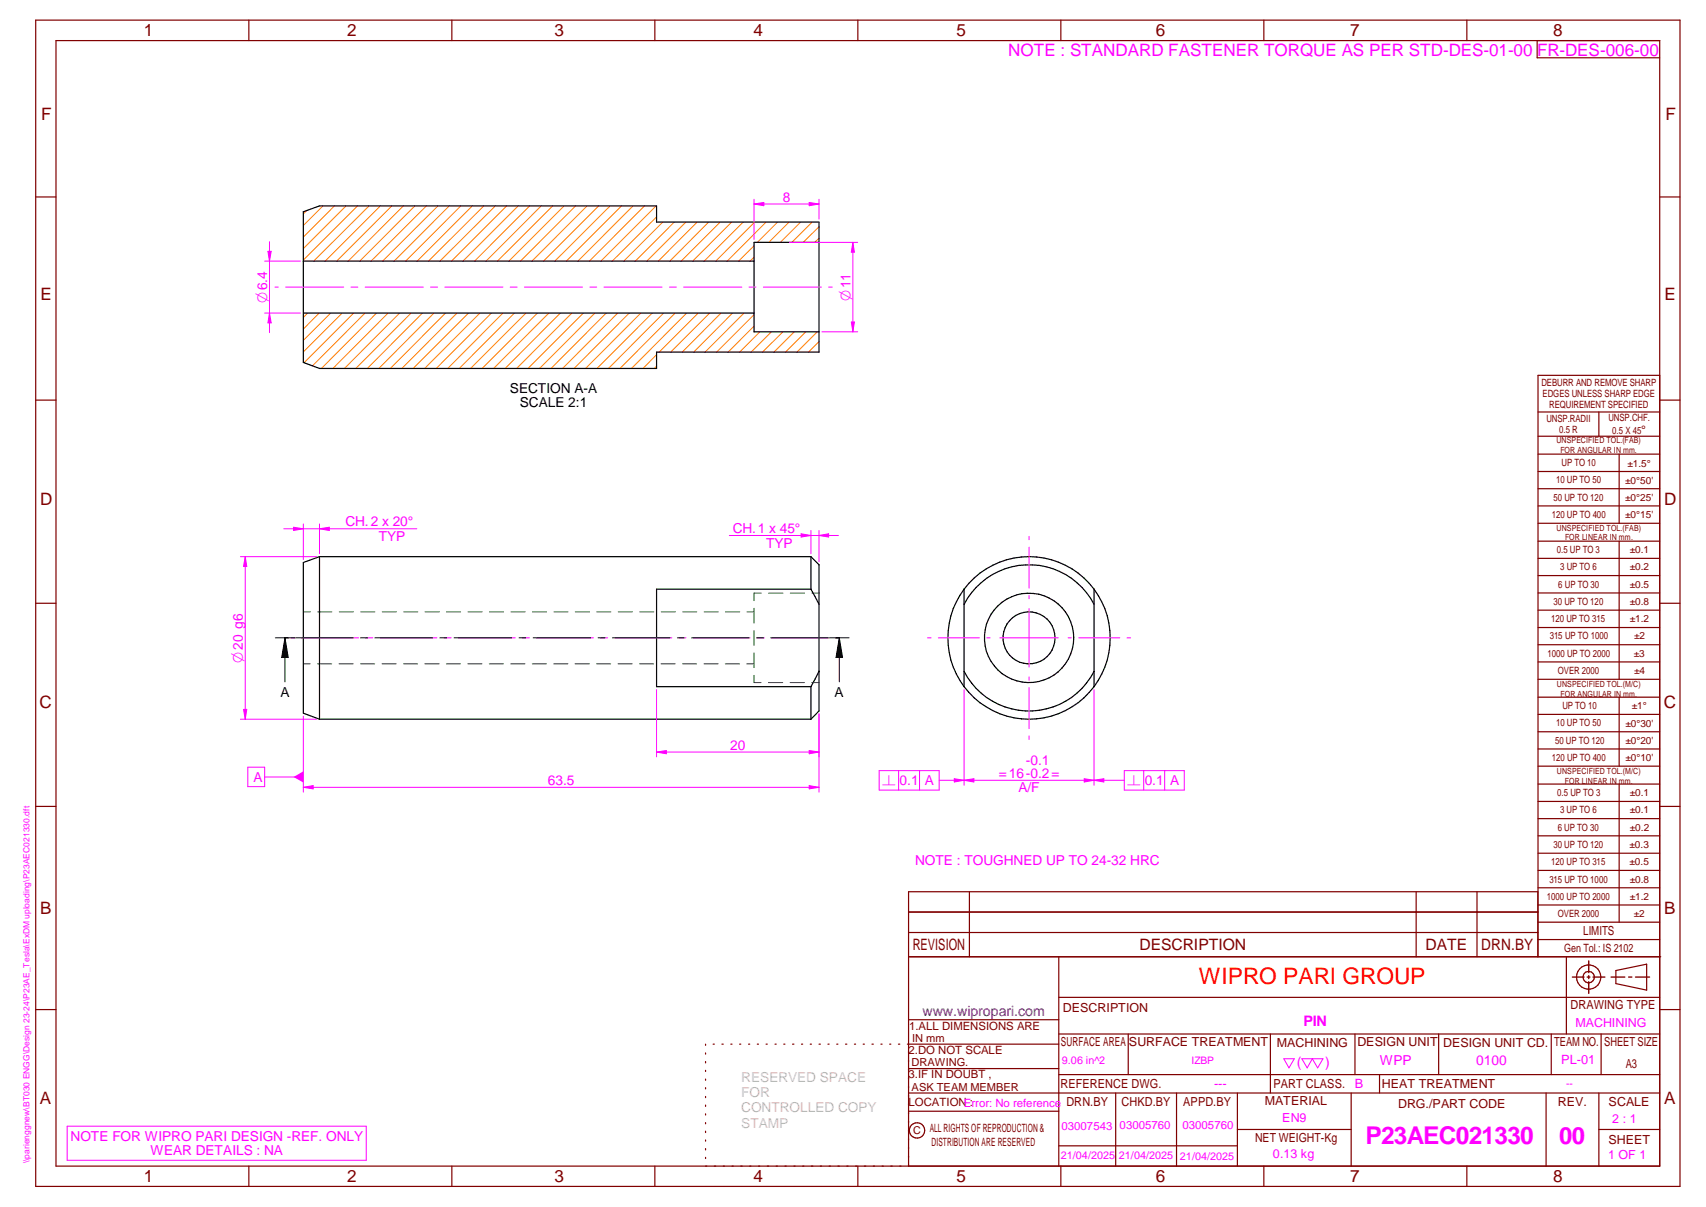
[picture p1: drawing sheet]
<svg xmlns="http://www.w3.org/2000/svg" width="420mm" height="297mm" viewBox="0 0 420 297" stroke-linecap="round" stroke-linejoin="round" font-family="sans-serif">
<g fill="none" stroke="#800000" stroke-width=".3">
<path d="M8.8 5h405v287h-405zM13.8 10h395v277h-395zM61.3 5v5M111.3 5v5M161.3 5v5M211.3 5v5M261.3 5v5M311.3 5v5M361.3 5v5M378.6 10v4.2h30.2M8.8 48.5h5M408.8 48.5h5"/>
<path d="M8.8 98.5h5M408.8 92.4h-30v143.1M408.8 98.5h5M378.8 101.4h30M378.8 107.4h30M378.8 111.8h30M378.8 116h30M393.8 101.4v6M398.8 111.8v17M378.8 120.3h30M378.8 124.5h30M378.8 128.8h30"/>
<path d="M378.8 133.2h30M378.8 137.4h30M398.8 133.2v34M8.8 148.5h5M378.8 141.6h30M378.8 145.9h30M378.8 150.2h30M378.8 154.4h30M378.8 158.7h30M408.8 148.5h5M378.8 162.9h30M378.8 167.2h30"/>
<path d="M378.8 171.6h30M378.8 175.8h30M398.8 171.6v17M8.8 198.5h5M378.8 180.1h30M378.8 184.3h30M378.8 188.6h30M378.8 193h30M378.8 197.2h30M398.8 193v33.9M408.8 198.5h5M238.7 219.5v16"/>
<path d="M348.8 219.5v16M363.8 219.5v16M378.8 201.5h30M378.8 205.7h30M378.8 210h30M378.8 214.2h30M378.8 218.5h30M223.8 235.5h185.2M223.8 229.5h154.9M223.8 224.5h154.9M260.8 235.5v51.5M378.7 235.5v-16h-154.9v67.5"/>
<path d="M378.8 222.7h30M378.8 226.9h30M378.8 231.2h30M385.8 235.5v19M398 238.8l7.5-1.5v6.4l-7.5-1.6zM8.8 248.5h5M173.8 257v.3M173.8 259.1v.3M175.6 257h.3M177.8 257h.3M180 257h.3M182.1 257h.3"/>
<path d="M184.4 257h.2M186.5 257h.3M188.7 257h.3M190.9 257h.3M193 257h.3M195.2 257h.3M197.4 257h.3M199.5 257h.3M201.7 257h.3M203.9 257h.3M206.1 257h.3M208.2 257h.4"/>
<path d="M210.4 257h.3M212.6 257h.3M214.7 257h.4M216.9 257h.3M219.1 257h.3M221.3 257h.3M223.8 251h37M260.8 257h-37.3M260.8 245.4h148M260.8 254.5h148M277.9 254.5v10M312.9 254.5v14.5"/>
<path d="M333.7 254.5v10M354.3 254.5v10M382 254.5v10M394.3 254.5v10M408.8 248.5h5M173.8 261.2v.4M173.8 263.4v.3M173.8 265.6v.3M173.8 267.7v.3M173.8 269.8v.3M173.8 271.9v.4M173.8 274.1v.3"/>
<path d="M173.8 276.3v.3M173.8 278.4v.3M223.8 269h185M223.8 263h37M223.8 273.5h37M260.8 264.5h148M274.8 269v18M289.8 269v18M304.7 269v18M304.7 278h28.1M332.8 269v18M339.8 264.5v4.5"/>
<path d="M380.8 269v18M393.8 269v18M393.8 278h15M61.3 287v5M111.3 287v5M161.3 287v5M173.8 280.5v.3M173.8 282.7v.3M173.8 284.8v.3M211.3 287v5M260.8 282h43.9M261.3 287v5"/>
<path d="M311.3 287v5M361.3 287v5"/>
<circle cx="391.3" cy="240.5" r="2.99"/>
<circle cx="391.3" cy="240.5" r="1.41"/>
<circle cx="225.9" cy="278.2" r="1.89"/>
</g>
<g fill="none" stroke="#f0f" stroke-width=".25">
<path d="M253.4 132v.8M253.4 134.7v10M71.7 157h.8M74.3 157h14M90.1 157h1.7M93.6 157h14M109.4 157h1.7M112.9 157h14M128.7 157h1.7M132.2 157h14M148 157h1.7M151.5 157h14"/>
<path d="M167.2 157h1.7M170.8 157h13.9M186.6 157h1.6M190 157h14M205.8 157h.9M228.4 157h.9M231.1 157h10.1M243 157h.8M246.2 157h14.4M253.4 146.6v.8M253.4 149.8v14.4M263 157h.9"/>
<path d="M265.7 157h10.1M277.6 157h.9M74.7 176.2v18.7M201.7 175.7v19.2M253.4 166.6v.8M253.4 169.2v10.1M74.7 193.8l2.4-.5v.8zM253.4 181.1v.9M16.5 277.2h73.7v8.3h-73.7z"/>
</g>
<path d="M391.3 236.5v2.9M387.3 240.5h2.8M390.9 240.5h.7M391.3 240.1v.7M391.3 241.6v2.9M392.3 240.5h3M396.8 240.5h3.4M401.1 240.5h.8M402.8 240.5h3.5" fill="none" stroke="#800000" stroke-width=".34"/>
<g fill="none" stroke="#000" stroke-width=".3">
<path d="M78.7 137l-4 1.4v37.1l4 1.5M78.7 137v40M78.7 137h121M199.7 137v8M199.7 137l2 2v36l-2 2M199.7 145l2 3.7M199.7 145h-38v24h38M237.4 145v24M237.4 148.7a18 18 0 0 1 32 0M237.4 145a20.1 20.1 0 0 0 0 24M237.4 145a20 20 0 0 1 32 0M269.4 145v24"/>
<path d="M269.4 145a20.1 20.1 0 0 1 0 24M78.7 177h121M199.7 169v8M201.7 165.2l-2 3.8M237.4 169a20 20 0 0 0 32 0M237.4 165.2a18 18 0 0 0 32 0"/>
<circle cx="253.4" cy="157" r="6.4"/>
<circle cx="253.4" cy="157" r="11"/>
</g>
<g fill="none" stroke="#008000" stroke-width=".25">
<path d="M74.7 150.6h1.7M78.3 150.6h3.4M83.6 150.6h3.4M88.8 150.6h3.5M94.1 150.6h3.5M99.4 150.6h3.5M104.7 150.6h3.5M110 150.6h3.4M115.3 150.6h3.4M120.6 150.6h3.4M125.8 150.6h3.5M131.1 150.6h3.5"/>
<path d="M136.4 150.6h3.5M141.7 150.6h3.5M147 150.6h3.4M152.3 150.6h3.4M157.6 150.6h3.4M162.8 150.6h3.5M168.1 150.6h3.5M173.4 150.6h3.5M178.7 150.6h3.5M184 150.6h1.7M185.7 149.7v3.6M185.7 155.2v3.6"/>
<path d="M187.5 146h-1.8v1.8M189.3 146h3.5M194.6 146h3.6M200 146h1.7M74.7 163.4h1.7M78.2 163.4h3.5M83.5 163.4h3.5M88.8 163.4h3.5M94.1 163.4h3.5M99.4 163.4h3.5M104.6 163.4h3.6M109.9 163.4h3.5"/>
<path d="M115.2 163.4h3.5M120.5 163.4h3.5M125.8 163.4h3.5M131.1 163.4h3.5M136.4 163.4h3.5M141.6 163.4h3.5M146.9 163.4h3.5M152.2 163.4h3.5M157.5 163.4h3.5M162.8 163.4h3.5M168.1 163.4h3.5M173.4 163.4h3.5"/>
<path d="M178.6 163.4h3.5M183.9 163.4h1.8M185.7 160.7v3.6M185.7 166.2v1.8h1.7M189.3 168h3.5M194.6 168h3.5M199.9 168h1.8"/>
</g>
<path d="M74.7 193.8l2.4-.5v.8z" fill="#f0f"/>
<path d="M199.3 193.3l2.4 .5-2.4 .3z" fill="none" stroke="#f0f" stroke-width=".25"/>
<path d="M199.3 193.3l2.4 .5-2.4 .3z" fill="#f0f"/>
<path d="M237.4 169.7v23.6M269.4 169.7v23.6M74.7 193.8h127M237.4 192l2.4-.4v.8z" fill="none" stroke="#f0f" stroke-width=".25"/>
<path d="M237.4 192l2.4-.4v.8z" fill="#f0f"/>
<path d="M267 191.6l2.4 .4-2.4 .4z" fill="none" stroke="#f0f" stroke-width=".25"/>
<path d="M267 191.6l2.4 .4-2.4 .4z" fill="#f0f"/>
<path d="M199.7 130.6v5.7M201.7 130.6v7.7M201.7 131.8l2.4-.4v.8zM237.4 192h32" fill="none" stroke="#f0f" stroke-width=".25"/>
<path d="M201.7 131.8l2.4-.4v.8z" fill="#f0f"/>
<path d="M197.3 131.4l2.4 .4-2.4 .4z" fill="none" stroke="#f0f" stroke-width=".25"/>
<path d="M197.3 131.4l2.4 .4-2.4 .4z" fill="#f0f"/>
<path d="M179.6 131.8h26.9M161.7 169.7v16.6M201.7 175.7v10.6M161.7 185.1l2.4-.4v.8z" fill="none" stroke="#f0f" stroke-width=".25"/>
<path d="M161.7 185.1l2.4-.4v.8z" fill="#f0f"/>
<path d="M199.3 184.7l2.4 .4-2.4 .4z" fill="none" stroke="#f0f" stroke-width=".25"/>
<path d="M199.3 184.7l2.4 .4-2.4 .4z" fill="#f0f"/>
<path d="M59.2 137h18.8M60.4 137l.4 2.4h-.8zM59.2 177h18.8M161.7 185.1h40" fill="none" stroke="#f0f" stroke-width=".25"/>
<path d="M60.4 137l.4 2.4h-.8z" fill="#f0f"/>
<path d="M60 174.6h.8l-.4 2.4z" fill="none" stroke="#f0f" stroke-width=".25"/>
<path d="M60 174.6h.8l-.4 2.4z" fill="#f0f"/>
<path d="M60.4 137v40M65.2 191.2h9.5" fill="none" stroke="#f0f" stroke-width=".25"/>
<path d="M72.3 191.2l2.4-1.4v2.8z" fill="#f0f"/>
<path d="M61 188.8h4.2v4.8h-4.2zM269.4 192h7.5" fill="none" stroke="#f0f" stroke-width=".25"/>
<path d="M269.4 192l2.5-.4v.8z" fill="#f0f"/>
<path d="M231.3 192h6.1M269.4 192l2.5-.4v.8zM276.9 189.7h14.8v4.7h-14.8zM281.7 189.7v4.7M286.8 189.7v4.7" fill="none" stroke="#f0f" stroke-width=".25"/>
<path d="M235 191.6l2.4 .4-2.4 .4z" fill="#f0f"/>
<path d="M72.3 129.8l2.4 .3-2.4 .5zM74.7 128.9v8.8M78.7 128.9v7.4M216.5 189.7h14.8v4.7h-14.8zM221.3 189.7v4.7M226.5 189.7v4.7M235 191.6l2.4 .4-2.4 .4z" fill="none" stroke="#f0f" stroke-width=".25"/>
<path d="M72.3 129.8l2.4 .3-2.4 .5z" fill="#f0f"/>
<path d="M78.7 130.1l2.4-.3v.8z" fill="none" stroke="#f0f" stroke-width=".25"/>
<path d="M78.7 130.1l2.4-.3v.8z" fill="#f0f"/>
<g fill="none" stroke="#f0f" stroke-width=".25">
<path d="M194.4 59.6h16.8M210 59.6l.4 2.5h-.7zM67.7 70.7h.8M70.3 70.7h14.4M86.4 70.7h1.7M89.9 70.7h14.4M106 70.7h1.8M109.5 70.7h14.4M125.6 70.7h1.8M129.1 70.7h14.4M145.3 70.7h1.7M148.7 70.7h14.4"/>
<path d="M164.9 70.7h1.7M168.3 70.7h14.4M184.5 70.7h1.7M188 70.7h14.3M204.1 70.7h.9M202.4 81.7h8.8M69.9 130.1h32.7"/>
</g>
<g fill="none" stroke="#000" stroke-width=".25">
<path d="M67.8 157h4.8M70.2 157v10.8M70.2 157l.8 4.8h-1.6zM72.8 157h14.2M88.8 157h1.7M92.3 157h14.2M108.3 157h1.7M111.8 157h14.2M127.8 157h1.7M131.3 157h14.2M147.3 157h1.7M150.8 157h14.2"/>
<path d="M166.8 157h1.7M170.3 157h14.2M186.3 157h1.7M189.8 157h14.2M204.3 157h4.8M206.7 157l.8 4.8h-1.6zM206.7 157v10.8"/>
</g>
<path d="M70.2 157l.8 4.8h-1.6zM206.7 157l.8 4.8h-1.6z" fill="#000"/>
<g fill="none" stroke="#ff8000" stroke-width=".25">
<path d="M75.6 51.8l-.9 .9M79.5 50.7l-4.8 4.8M82.4 50.7l-7.7 7.6M85.2 50.7l-10.5 10.5M88 50.7l-13.3 13.3M90.9 50.7l-13.7 13.6M93.7 50.7l-13.6 13.6M96.5 50.7l-13.6 13.6M99.3 50.7l-13.5 13.6M102.2 50.7l-13.6 13.6M105 50.7l-13.6 13.6M107.9 50.7l-13.7 13.6"/>
<path d="M110.6 50.7l-13.5 13.6M113.5 50.7l-13.6 13.6M116.3 50.7l-13.6 13.6M119.2 50.7l-13.7 13.6M122 50.7l-13.6 13.6M124.8 50.7l-13.6 13.6M127.6 50.7l-13.6 13.6M130.5 50.7l-13.6 13.6M133.3 50.7l-13.6 13.6M136.1 50.7l-13.6 13.6M138.9 50.7l-13.6 13.6M141.8 50.7l-13.6 13.6"/>
<path d="M144.6 50.7l-13.6 13.6M147.4 50.7l-13.6 13.6M150.3 50.7l-13.7 13.6M153.1 50.7l-13.6 13.6M155.9 50.7l-13.6 13.6M158.7 50.7l-13.6 13.6M161.6 50.7l-13.6 13.6M161.7 53.4l-10.9 10.9M163.2 54.7l-9.6 9.6M166.1 54.7l-9.6 9.6M168.9 54.7l-9.6 9.6M171.7 54.7l-9.6 9.6"/>
<path d="M174.5 54.7l-9.5 9.6M177.4 54.7l-9.6 9.6M180.2 54.7l-9.6 9.6M183 54.7l-9.6 9.6M185.9 54.7l-9.6 9.6M188.7 54.7l-9.6 9.6M191.5 54.7l-5 4.9M194.3 54.7l-5 4.9M197.2 54.7l-5 4.9M200 54.7l-5 4.9M201.7 58.6l-1.1 1M201.7 55.8l-3.9 3.8"/>
<path d="M75.8 77l-1.1 1.1M78.6 77l-3.9 4M81.4 77l-6.7 6.8M84.3 77l-9.6 9.6M87.1 77l-12.2 12.3M89.9 77l-12.9 13M92.7 77l-13.5 13.7M95.6 77l-13.6 13.7M98.4 77l-13.6 13.7M101.3 77l-13.7 13.7M104 77l-13.5 13.7M106.9 77l-13.6 13.7"/>
<path d="M109.7 77l-13.6 13.7M112.6 77l-13.6 13.7M115.4 77l-13.6 13.7M118.2 77l-13.6 13.7M121 77l-13.6 13.7M123.9 77l-13.6 13.7M126.7 77l-13.6 13.7M129.5 77l-13.6 13.7M132.4 77l-13.7 13.7M135.2 77l-13.6 13.7M138 77l-13.6 13.7M140.8 77l-13.6 13.7"/>
<path d="M143.7 77l-13.7 13.7M146.5 77l-13.6 13.7M149.3 77l-13.6 13.7M152.1 77l-13.6 13.7M155 77l-13.6 13.7M157.8 77l-13.6 13.7M160.6 77l-13.6 13.7M163.4 77l-13.6 13.7M166.3 77l-13.6 13.7M169.1 77l-13.6 13.7M171.9 77l-9.6 9.7M174.8 77l-9.6 9.7"/>
<path d="M177.6 77l-9.6 9.7M180.4 77l-9.6 9.7M183.2 77l-9.6 9.7M185.7 63.3l-1 1M185.7 77.4l-9.2 9.3M185.7 60.5l-3.8 3.8M161.7 87.3l-3.3 3.4M161.7 90.1l-.5 .6M185.7 80.3l-6.4 6.4M187.1 81.7l-5 5M190 81.7l-5 5M192.8 81.7l-5 5"/>
<path d="M195.6 81.7l-5 5M198.4 81.7l-4.9 5M201.3 81.7l-5 5M201.7 84.1l-2.6 2.6"/>
</g>
<path d="M74.7 52.1l4-1.4h83v4h40v32h-40v4h-83l-4-1.5zM201.7 59.6h-16v22.1h16M74.7 64.3h111M74.7 77h111" fill="none" stroke="#000" stroke-width=".3"/>
<path d="M210 59.6l.4 2.5h-.7z" fill="#f0f"/>
<path d="M209.7 79.2h.7l-.4 2.5z" fill="none" stroke="#f0f" stroke-width=".25"/>
<path d="M209.7 79.2h.7l-.4 2.5z" fill="#f0f"/>
<path d="M210 59.6v22.1M65.2 77h8.8M65.2 64.3h8.8M66.4 77l.4 2.5h-.8z" fill="none" stroke="#f0f" stroke-width=".25"/>
<path d="M66.4 77l.4 2.5h-.8z" fill="#f0f"/>
<path d="M66 61.8h.8l-.4 2.5z" fill="none" stroke="#f0f" stroke-width=".25"/>
<path d="M66 61.8h.8l-.4 2.5z" fill="#f0f"/>
<path d="M66.4 59.5v22.4M185.7 49v9.9M199.3 49.8l2.4 .4-2.4 .4zM201.7 49v4.9" fill="none" stroke="#f0f" stroke-width=".25"/>
<path d="M199.3 49.8l2.4 .4-2.4 .4z" fill="#f0f"/>
<path d="M185.7 50.2l2.4-.4v.8z" fill="none" stroke="#f0f" stroke-width=".25"/>
<path d="M185.7 50.2l2.4-.4v.8z" fill="#f0f"/>
<path d="M185.7 50.2h16M316.2 260.6h2.6l-1.4 2.2zM320.6 260.6h5.2l-1.3 2.2-1.3-2.2-1.3 2.2z" fill="none" stroke="#f0f" stroke-width=".25"/>
<text font-size="6" fill="#f0f" x="336.3" y="281.6">P23AEC021330</text>
<text font-size="5.9" fill="#f0f" x="384" y="281.6">00</text>
<text font-size="5.6" fill="#f00" x="295.3" y="242.2">WIPRO PARI GROUP</text>
<g font-size="4.2" fill="#800000">
<text x="35.4" y="9">1</text>
<text x="85.5" y="8.9">2</text>
<text x="136.6" y="9">3</text>
<text x="185.6" y="9">4</text>
<text x="235.6" y="9">5</text>
<text x="284.6" y="8.8">6</text>
<text x="332.6" y="9">7</text>
<text x="382.6" y="9">8</text>
<text x="10.1" y="29.6">F</text>
<text x="410.2" y="29.6">F</text>
<text x="9.9" y="73.9">E</text>
<text x="409.9" y="73.9">E</text>
<text x="9.9" y="124.2">D</text>
<text x="409.9" y="124.2">D</text>
<text x="9.7" y="174.3">C</text>
<text x="409.7" y="174.3">C</text>
<text x="9.9" y="225">B</text>
<text x="409.8" y="225">B</text>
<text x="9.8" y="271.7">A</text>
<text x="409.8" y="271.7">A</text>
<text x="35.4" y="291">1</text>
<text x="85.5" y="290.9">2</text>
<text x="136.6" y="291">3</text>
<text x="185.6" y="291">4</text>
<text x="235.6" y="291">5</text>
<text x="284.6" y="290.8">6</text>
<text x="332.6" y="291">7</text>
<text x="382.6" y="291">8</text>
</g>
<text font-size="4.2" fill="#f0f" x="248.3" y="13.8">NOTE : STANDARD FASTENER TORQUE AS PER STD-DES-01-00 FR-DES-006-00</text>
<g font-size="3.9" fill="#800000">
<text x="224.8" y="233.8">REVISION</text>
<text x="280.7" y="233.8">DESCRIPTION</text>
<text x="351.1" y="233.8">DATE</text>
<text x="364.8" y="233.8">DRN.BY</text>
</g>
<g font-size="3.7" fill="#f0f">
<text x="65.8" y="74.6" transform="rotate(-90 65.8 74.6)">O6.4</text>
<text x="209.5" y="74.2" transform="rotate(-90 209.5 74.2)">O11</text>
<text x="59.8" y="163.1" transform="rotate(-90 59.8 163.1)">O20 g6</text>
<text x="217.2" y="193.3">n</text>
<text x="277.6" y="193.3">n</text>
</g>
<text font-size="3.6" fill="#f0f" x="321" y="252.6">PIN</text>
<text font-size="3.5" fill="#00f" x="227.2" y="250">www.wipropari.com</text>
<g font-size="3.5" fill="#f0f">
<text x="319.4" y="262.5">(</text>
<text x="326.4" y="262.5">)</text>
</g>
<g font-size="3.4" fill="#f0f">
<text x="192.8" y="49.6">8</text>
<text x="85.1" y="129.5">CH.2 x 20°</text>
<text x="180.5" y="131.1">CH.1 x 45°</text>
<text x="93.3" y="133.1">TYP</text>
<text x="188.7" y="134.7">TYP</text>
<text x="179.8" y="184.5">20</text>
<text x="246" y="191.4">=16-0.2=</text>
<text x="252.7" y="188.3">-0.1</text>
<text x="62.4" y="192.4">A</text>
<text x="134.9" y="193.2">63.5</text>
<text x="221.6" y="193.3">0.1 A</text>
<text x="250.8" y="195">A/F</text>
<text x="281.9" y="193.3">0.1 A</text>
<text x="225.4" y="212.8">NOTE : TOUGHNED UP TO 24-32 HRC</text>
<text x="339.8" y="262.2">WPP</text>
<text x="363.6" y="262">0100</text>
<text x="17.4" y="280.8">NOTE FOR WIPRO PARI DESIGN -REF. ONLY</text>
<text x="37.1" y="284.4">WEAR DETAILS : NA</text>
</g>
<g font-size="3.4">
<text x="125.6" y="96.6">SECTION A-A</text>
<text x="128" y="100.2">SCALE 2:1</text>
<text x="69.1" y="171.4">A</text>
<text x="205.6" y="171.4">A</text>
</g>
<g font-size="3.4" fill="#c0c0c0">
<text x="182.6" y="266.2">RESERVED SPACE</text>
<text x="182.6" y="270">FOR</text>
<text x="182.6" y="273.7">CONTROLLED COPY</text>
<text x="182.6" y="277.5">STAMP</text>
</g>
<g font-size="3.1" fill="#800000">
<text x="389.9" y="230.2">LIMITS</text>
<text x="261.8" y="249">DESCRIPTION</text>
<text x="386.8" y="248.4">DRAWING TYPE</text>
<text x="261.3" y="257.5">SURFACE AREA</text>
<text x="278" y="257.5">SURFACE TREATMENT</text>
<text x="314.5" y="257.6">MACHINING</text>
<text x="334.3" y="257.5">DESIGN UNIT</text>
<text x="355.4" y="257.6">DESIGN UNIT CD.</text>
<text x="382.8" y="257.3">TEAM NO.</text>
<text x="395.1" y="257.4">SHEET SIZE</text>
<text x="400.4" y="262.8">A3</text>
<text x="261.2" y="267.8">REFERENCE DWG.</text>
<text x="313.6" y="267.7">PART CLASS.</text>
<text x="340.3" y="267.7">HEAT TREATMENT</text>
<text x="262.6" y="272.2">DRN.BY</text>
<text x="276.2" y="272.1">CHKD.BY</text>
<text x="291.4" y="272.2">APPD.BY</text>
<text x="311.5" y="272">MATERIAL</text>
<text x="344.3" y="272.6">DRG./PART CODE</text>
<text x="383.7" y="272.2">REV.</text>
<text x="396.2" y="272.3">SCALE</text>
<text x="309.1" y="280.9">NET WEIGHT-Kg</text>
<text x="396.1" y="281.4">SHEET</text>
</g>
<g font-size="3.1" fill="#f0f">
<text x="388" y="252.8">MACHINING</text>
<text x="384.5" y="261.9">PL-01</text>
<text x="299" y="267.8">---</text>
<text x="333.7" y="267.7">B</text>
<text x="315.8" y="276.1">EN9</text>
<text x="397.1" y="276.4">2 : 1</text>
<text x="313.5" y="285.1">0.13 kg</text>
<text x="396.1" y="285.3">1 OF 1</text>
</g>
<text font-size="3" fill="#800000" x="404.2" y="106.8">°</text>
<g font-size="2.8" fill="#800000">
<text x="385.2" y="234.4">Gen Tol.: IS 2102</text>
<text x="223.9" y="253.4">1.ALL DIMENSIONS ARE</text>
<text x="223.8" y="259.3">2.DO NOT SCALE</text>
<text x="223.8" y="265.4">3.IF IN DOUBT ,</text>
<text x="223.8" y="272.2">LOCATION :</text>
<text x="229" y="278.7">ALL RIGHTS OF REPRODUCTION &amp;</text>
<text x="229.4" y="282.1">DISTRIBUTION ARE RESERVED</text>
</g>
<g font-size="2.8" fill="#f0f">
<text x="237.4" y="272.4">Error: No reference</text>
<text x="261.4" y="278">03007543</text>
<text x="275.7" y="277.7">03005760</text>
<text x="291.2" y="277.9">03005760</text>
</g>
<g font-size="2.7" fill="#800000">
<text x="224.7" y="256.4">IN mm</text>
<text x="224.5" y="262.4">DRAWING.</text>
<text x="224.5" y="268.4">ASK TEAM MEMBER</text>
<text x="224.9" y="279.2">C</text>
</g>
<g font-size="2.7" fill="#f0f">
<text x="261.5" y="261.9">9.06 in^2</text>
<text x="261.3" y="285.2">21/04/2025</text>
<text x="275.6" y="285.2">21/04/2025</text>
<text x="290.6" y="285.4">21/04/2025</text>
</g>
<g font-size="2.5" fill="#800000">
<text x="379.6" y="95">DEBURR AND REMOVE SHARP</text>
<text x="379.9" y="97.7">EDGES UNLESS SHARP EDGE</text>
<text x="381.5" y="100.5">REQUIREMENT SPECIFIED</text>
<text x="380.9" y="103.8">UNSP.RADII</text>
<text x="384" y="106.6">0.5 R</text>
<text x="396.1" y="103.6">UNSP.CHF.</text>
<text x="397.1" y="106.8">0.5 X 45</text>
<text x="383.2" y="119">10 UP TO 50</text>
<text x="384.6" y="114.7">UP TO 10</text>
<text x="400.3" y="119">±0°50'</text>
<text x="400.8" y="114.8">±1.5°</text>
<text x="382.6" y="123.2">50 UP TO 120</text>
<text x="400.3" y="123.2">±0°25'</text>
<text x="382.2" y="127.4">120 UP TO 400</text>
<text x="400.3" y="127.4">±0°15'</text>
<text x="383.4" y="136.1">0.5 UP TO 3</text>
<text x="401.4" y="136.1">±0.1</text>
<text x="384.2" y="140.4">3 UP TO 6</text>
<text x="401.4" y="140.3">±0.2</text>
<text x="382.6" y="148.8">30 UP TO 120</text>
<text x="383.8" y="144.6">6 UP TO 30</text>
<text x="401.4" y="148.9">±0.8</text>
<text x="401.4" y="144.7">±0.5</text>
<text x="382" y="153.1">120 UP TO 315</text>
<text x="401.4" y="153.1">±1.2</text>
<text x="381.2" y="161.6">1000 UP TO 2000</text>
<text x="381.7" y="157.4">315 UP TO 1000</text>
<text x="402.4" y="161.6">±3</text>
<text x="402.5" y="157.4">±2</text>
<text x="383.7" y="165.9">OVER 2000</text>
<text x="402.5" y="165.9">±4</text>
<text x="383.2" y="178.8">10 UP TO 50</text>
<text x="384.8" y="174.5">UP TO 10</text>
<text x="400.3" y="178.8">±0°30'</text>
<text x="401.9" y="174.6">±1°</text>
<text x="383" y="183">50 UP TO 120</text>
<text x="400.3" y="183.1">±0°20'</text>
<text x="382.2" y="187.3">120 UP TO 400</text>
<text x="400.3" y="187.3">±0°10'</text>
<text x="383.5" y="195.9">0.5 UP TO 3</text>
<text x="401.4" y="196">±0.1</text>
<text x="384.2" y="200.1">3 UP TO 6</text>
<text x="401.4" y="200.2">±0.1</text>
<text x="382.6" y="208.7">30 UP TO 120</text>
<text x="383.7" y="204.4">6 UP TO 30</text>
<text x="401.4" y="208.7">±0.3</text>
<text x="401.4" y="204.4">±0.2</text>
<text x="382" y="213">120 UP TO 315</text>
<text x="401.4" y="212.9">±0.5</text>
<text x="381" y="221.4">1000 UP TO 2000</text>
<text x="381.6" y="217.2">315 UP TO 1000</text>
<text x="401.4" y="221.4">±1.2</text>
<text x="401.4" y="217.2">±0.8</text>
<text x="383.7" y="225.7">OVER 2000</text>
<text x="402.4" y="225.7">±2</text>
</g>
<g font-size="2.5" fill="#f0f">
<text x="293.4" y="261.9">IZBP</text>
<text x="385.7" y="267.5">--</text>
</g>
<g font-size="2.1" fill="#800000">
<text x="383.3" y="109.1">UNSPECIFIED TOL.(FAB)</text>
<text x="384.3" y="111.4">FOR ANGULAR IN mm.</text>
<text x="383.4" y="130.6">UNSPECIFIED TOL.(FAB)</text>
<text x="385.4" y="133">FOR LINEAR IN mm.</text>
<text x="383.4" y="169">UNSPECIFIED TOL.(M/C)</text>
<text x="384.3" y="171.4">FOR ANGULAR IN mm.</text>
<text x="383.4" y="190.5">UNSPECIFIED TOL.(M/C)</text>
<text x="385.4" y="192.8">FOR LINEAR IN mm.</text>
</g>
<text font-size="2.1" fill="#f0f" x="7.2" y="286.3" transform="rotate(-90 7.2 286.3)">\\parienggnew\BT030 ENGG\Design 23-24\P23AE_Tesla\ExDM uploading\P23AEC021330.dft</text>
</svg>
